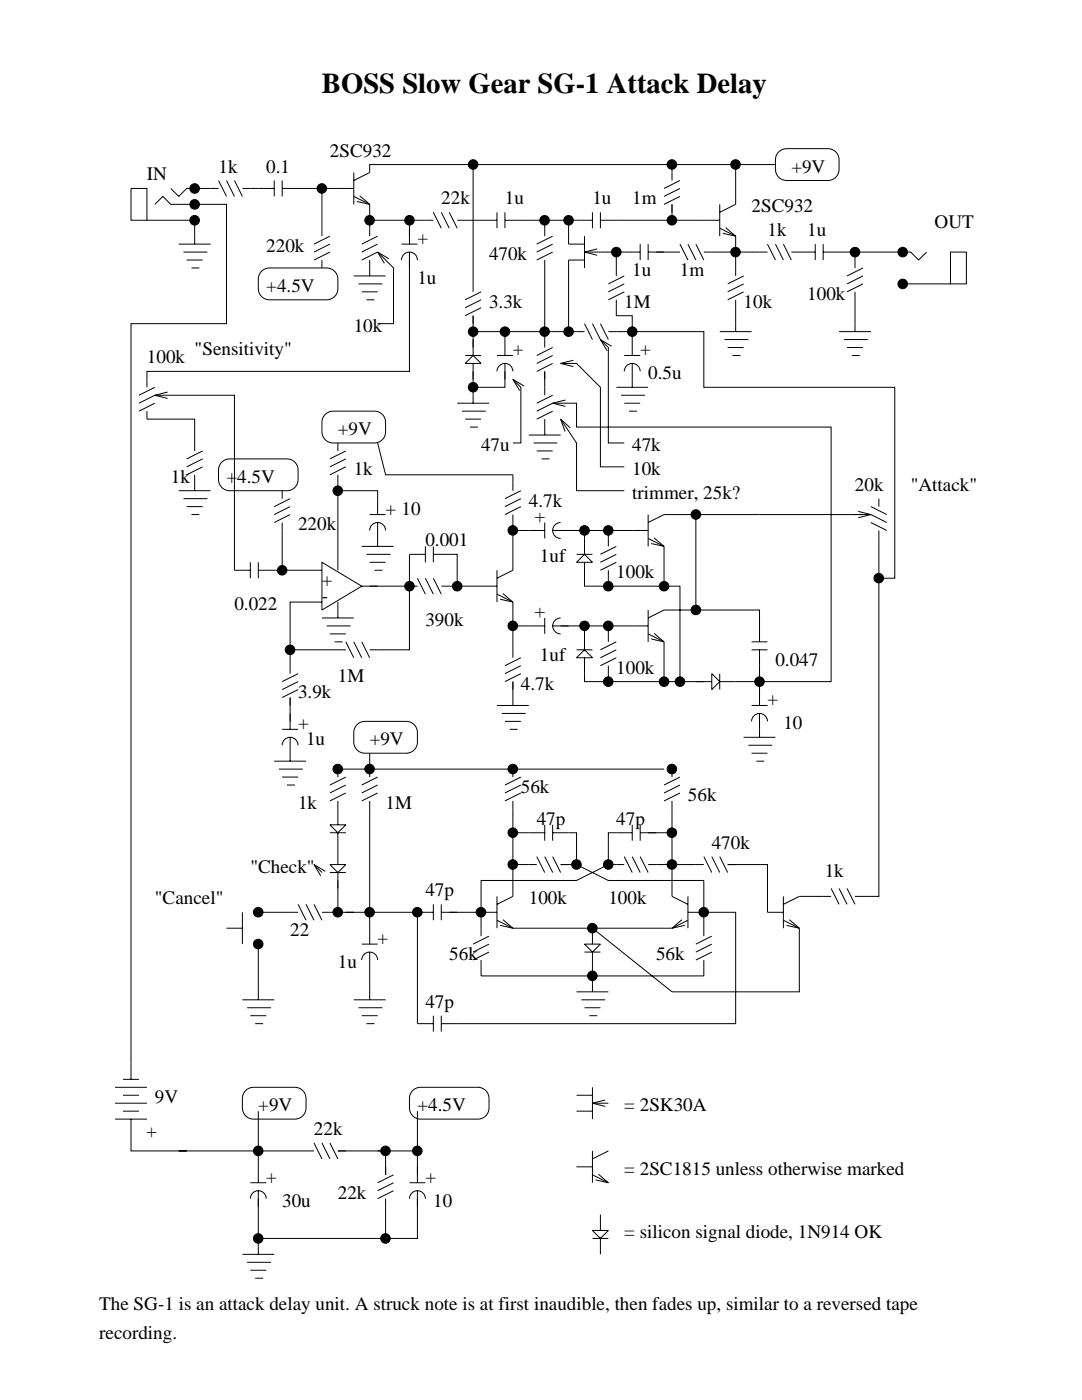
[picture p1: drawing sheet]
<svg xmlns="http://www.w3.org/2000/svg" width="216mm" height="279mm" viewBox="0 0 216 279" stroke-linecap="round" stroke-linejoin="round" font-family="sans-serif">
<g fill="#000" stroke="#000" stroke-width=".2">
<circle cx="38.8" cy="37.6" r=".95"/>
<circle cx="64.2" cy="37.6" r=".95"/>
<circle cx="94.4" cy="32.8" r=".95"/>
<circle cx="134.1" cy="32.8" r=".95"/>
<circle cx="146.8" cy="32.8" r=".95"/>
<circle cx="38.8" cy="44" r=".95"/>
<circle cx="38.8" cy="40.8" r=".95"/>
<circle cx="73.7" cy="44" r=".95"/>
<circle cx="81.7" cy="44" r=".95"/>
<circle cx="108.7" cy="44" r=".95"/>
<circle cx="113.5" cy="44" r=".95"/>
<circle cx="123" cy="50.3" r=".95"/>
<circle cx="134.1" cy="44" r=".95"/>
<circle cx="146.8" cy="50.3" r=".95"/>
<circle cx="170.6" cy="50.3" r=".95"/>
<circle cx="180.1" cy="56.7" r=".95"/>
<circle cx="180.1" cy="50.3" r=".95"/>
<circle cx="94.4" cy="66.2" r=".95"/>
<circle cx="94.4" cy="77.3" r=".95"/>
<circle cx="100.8" cy="66.2" r=".95"/>
<circle cx="108.7" cy="66.2" r=".95"/>
<circle cx="113.5" cy="66.2" r=".95"/>
<circle cx="126.2" cy="66.2" r=".95"/>
<circle cx="67.4" cy="97.9" r=".95"/>
<circle cx="56.3" cy="113.8" r=".95"/>
<circle cx="81.7" cy="117" r=".95"/>
<circle cx="91.2" cy="117" r=".95"/>
<circle cx="102.3" cy="105.9" r=".95"/>
<circle cx="116.6" cy="105.9" r=".95"/>
<circle cx="121.4" cy="105.9" r=".95"/>
<circle cx="121.4" cy="117" r=".95"/>
<circle cx="132.5" cy="117" r=".95"/>
<circle cx="138.9" cy="102.7" r=".95"/>
<circle cx="175.3" cy="115.4" r=".95"/>
<circle cx="57.9" cy="129.7" r=".95"/>
<circle cx="102.3" cy="124.9" r=".95"/>
<circle cx="116.6" cy="124.9" r=".95"/>
<circle cx="121.4" cy="124.9" r=".95"/>
<circle cx="121.4" cy="136" r=".95"/>
<circle cx="132.5" cy="136" r=".95"/>
<circle cx="135.7" cy="136" r=".95"/>
<circle cx="138.9" cy="121.7" r=".95"/>
<circle cx="151.6" cy="136" r=".95"/>
<circle cx="67.4" cy="153.5" r=".95"/>
<circle cx="73.7" cy="153.5" r=".95"/>
<circle cx="102.3" cy="153.5" r=".95"/>
<circle cx="134.1" cy="153.5" r=".95"/>
<circle cx="102.3" cy="166.2" r=".95"/>
<circle cx="102.3" cy="172.5" r=".95"/>
<circle cx="115" cy="172.5" r=".95"/>
<circle cx="121.4" cy="172.5" r=".95"/>
<circle cx="134.1" cy="166.2" r=".95"/>
<circle cx="134.1" cy="172.5" r=".95"/>
<circle cx="51.5" cy="182.1" r=".95"/>
<circle cx="51.5" cy="188.4" r=".95"/>
<circle cx="67.4" cy="182.1" r=".95"/>
<circle cx="73.7" cy="182.1" r=".95"/>
<circle cx="83.3" cy="182.1" r=".95"/>
<circle cx="96" cy="182.1" r=".95"/>
<circle cx="118.2" cy="185.2" r=".95"/>
<circle cx="118.2" cy="194.8" r=".95"/>
<circle cx="140.4" cy="182.1" r=".95"/>
<circle cx="51.5" cy="229.7" r=".95"/>
<circle cx="76.9" cy="229.7" r=".95"/>
<circle cx="83.3" cy="229.7" r=".95"/>
<circle cx="51.5" cy="247.2" r=".95"/>
<circle cx="76.9" cy="247.2" r=".95"/>
</g>
<g fill="none" stroke="#000" stroke-width=".2">
<path d="M26.1 37.6h3.2v6.4h-3.2zM34.1 37.6l1.6 1.6 1.6-1.6h6.3M43.6 36l1.6 3.2M45.2 36l1.6 3.2M46.8 36l1.6 3.2M48.4 37.6h6.3M54.7 36v3.2M56.3 37.6h14.3M56.3 36v3.2M64.2 37.6v9.5M70.6 39.2l3.2 1.6v6.3M70.6 34.4v6.4"/>
<path d="M71.8 39.1l2 1.7-2.6-.6M94.4 32.8v25.4M134.1 32.8v3.2M135.7 39.2l-3.2 1.6M135.7 37.6l-3.2 1.6M135.7 36l-3.2 1.6M146.8 32.8h-73v1.6l-3.2 1.6M146.8 32.8v8l-3.2 1.6M146.8 32.8h7.9M155.4 30.3l1-.6h.6h8.2a2.22 2.22 0 0 1 2.2 2.2 3.7 3.7 0 0 1-.6 3.5l-1 .5-.6 .1h-8.2a2.22 2.22 0 0 1-2.3-2.2 3.7 3.7 0 0 1 .7-3.5zM29.3 44h9.5v4.7M30.9 40.8l1.6-1.6 1.6 1.6h11.1v23.8h-19.1v150.8"/>
<path d="M35.7 48.7h6.3M36.6 50.3h4.8M37.3 51.9h3.1M38.2 53.5h1.6M52.2 54.1l1-.5 .6-.1h11.4a2.22 2.22 0 0 1 2.2 2.2 3.7 3.7 0 0 1-.6 3.5l-1 .6h-.6h-11.4a2.22 2.22 0 0 1-2.3-2.2 3.7 3.7 0 0 1 .7-3.5zM64.2 51.9v1.6M65.8 50.3l-3.1 1.6M65.8 48.7l-3.1 1.6M65.8 47.1l-3.1 1.6M70.6 55.1h6.3M71.5 56.7h4.8M72.2 51.9l3.2-1.6 3.1 3.2v11.1h-3.1"/>
<path d="M72.2 58.2h3.2M73.1 59.8h1.6M73.8 44h12.7M73.8 51.9v3.2M75.4 48.7l-3.2 1.6M75.4 47.1l-3.2 1.6M77.6 51.7l-2.2-1.4 1.3 2.3M80.1 51.9a1.59 1.59 0 0 1 1.6-1.6 1.59 1.59 0 0 1 1.6 1.6M80.1 48.7h3.2M81.7 51.9v22.2h-52.4v3.2M81.7 44v4.7M81.7 50.3v3.2"/>
<path d="M86.5 42.4l1.6 3.1M88.1 42.4l1.5 3.1M89.6 42.4l1.6 3.1M91.2 44h8M96 59.8l-3.2 1.6M96 58.2l-3.2 1.6M99.2 42.4v3.1M100.8 44h17.4M100.8 42.4v3.1M108.7 44v3.1M108.7 51.9v17.5M110.3 50.3l-3.2 1.6"/>
<path d="M110.3 48.7l-3.2 1.6M110.3 47.1l-3.2 1.6M113.5 44v4.7h3.1M116.6 50.3h11.1M116.6 51.9h-3.1v14.3M116.6 47.1v6.4M118.2 42.4v3.1M119.2 49.7l-2.6 .6 2.6 .6M119.8 44h23.8M119.8 42.4v3.1M123 59.8v3.2h3.2v3.2h14.2v11.1h38.1v38.1h-3.1M123 50.3v4.8"/>
<path d="M124.6 58.2l-3.2 1.6M124.6 56.7l-3.2 1.5M124.6 55.1l-3.2 1.6M127.7 48.7v3.2M129.3 50.3h6.4M129.3 48.7v3.2M134.1 40.8v3.2M135.7 48.7l1.6 3.2M137.3 48.7l1.6 3.2M138.9 48.7l1.5 3.2M140.4 50.3h12.7M143.6 45.5l3.2 1.6v8"/>
<path d="M143.6 40.8v6.3M144.8 45.4l2 1.7-2.6-.5M146.8 59.8v6.4M148.4 58.2l-3.2 1.6M148.4 56.7l-3.2 1.5M148.4 55.1l-3.2 1.6M153.1 48.7l1.6 3.2M154.7 48.7l1.6 3.2M156.3 48.7l1.6 3.2M157.9 50.3h4.8M162.7 48.7v3.2M164.3 50.3h17.4l1.6 1.6 1.6-1.6"/>
<path d="M164.3 48.7v3.2M170.6 50.3v3.2M170.6 58.2v8M172.2 56.7l-3.2 1.5M172.2 55.1l-3.2 1.6M172.2 53.5l-3.2 1.6M180.1 56.7h9.6M189.7 50.3h3.1v6.4h-3.1zM30.9 77.3l-3.2 1.6M33.4 78.2l-2.5 .7 2.5 .6M92.8 72.5l1.6-1.6 1.6 1.6zM92.8 70.9h3.2"/>
<path d="M94.4 66.2h6.4v4.7M94.4 63v7.9M94.4 72.5v8M96 61.4l-3.2 1.6M99.2 74.1a1.59 1.59 0 0 1 1.6-1.6 1.59 1.59 0 0 1 1.5 1.6M99.2 70.9h3.1M100.8 74.1v3.2h-6.4M100.8 72.5v3.2M100.8 66.2h15.8M102.3 75.7l1.6 1.6v11.1h-1.6M104.6 77.1l-2.3-1.4 1.4 2.3M108.7 74.1v4.8"/>
<path d="M110.3 72.5l-3.2 1.6M110.3 70.9l-3.2 1.6M110.3 69.4l-3.2 1.5M110.3 78.9l-3.2 1.6M111.9 72.5h3.1l4.8 4.8v15.9h4.8M112.8 79.8l-2.5 .7 2.5 .6M114.4 71.9l-2.5 .6 2.5 .7M116.6 64.6l1.6 3.2M118.2 64.6l1.6 3.2 1.6 1.6v19h3.2M119.8 64.6l1.6 3.2M121.4 66.2h4.8v4.7M122 69.1l-2.2-1.3 1.4 2.2"/>
<path d="M123 77.3h6.3M123.9 78.9h4.8M124.6 74.1a1.59 1.59 0 0 1 1.6-1.6 1.59 1.59 0 0 1 1.5 1.6M124.6 70.9h3.1M126.2 72.5v4.8M143.6 66.2h6.4M144.6 67.8h4.7M145.2 69.4h3.2M146.2 70.9h1.5M167.4 66.2h6.4M168.4 67.8h4.7M169 69.4h3.2"/>
<path d="M170 70.9h1.6M27.7 80.5l3.2-1.6h15.9v34.9h3.2M29.3 82.1v1.5h9.5v6.4M30.9 80.5l-3.2 1.6M35.7 97.9h6.3M36.6 99.5h4.8M38.8 94.8v3.1M40.4 93.2l-3.1 1.6M40.4 91.6l-3.1 1.6M40.4 90l-3.1 1.6M44.3 92.2l.9-.5 .6-.1h11.5a2.22 2.22 0 0 1 2.2 2.2 3.7 3.7 0 0 1-.7 3.5l-1 .6h-.5h-11.5a2.22 2.22 0 0 1-2.2-2.2 3.7 3.7 0 0 1 .7-3.5zM56.3 97.9v1.6"/>
<path d="M57.9 99.5l-3.2 1.6M64.9 82.7l1-.6h.6h8.2a2.22 2.22 0 0 1 2.2 2.2 3.7 3.7 0 0 1-.6 3.5l-1 .5-.6 .1h-8.2a2.22 2.22 0 0 1-2.3-2.2 3.7 3.7 0 0 1 .7-3.5zM67.4 97.9h8v4.8M67.4 88.4v1.6M67.4 94.8v19M69 93.2l-3.2 1.6M69 91.6l-3.2 1.6M69 90l-3.2 1.6M75.4 88.4l1.5 6.4h25.4v3.1M91.2 80.5h6.4M92.2 82.1h4.7M92.8 83.6h3.2"/>
<path d="M93.8 85.2h1.6M103.9 99.5l-3.1 1.6M103.9 97.9l-3.1 1.6M105.5 86.8h6.4M106.5 88.4h4.7M107.1 82.1l3.2-1.6h4.7v4.7h50.8v50.8h-22.2M107.1 90h3.2M108.1 91.6h1.5M108.7 83.6v3.2M110.3 82.1l-3.2 1.5M111.9 83.6l3.1 4.8v9.5h9.6M113.8 85.4l-1.9-1.8 .8 2.5"/>
<path d="M124.6 80.5h3.1M125.5 82.1h1.6M175.4 99.5v1.6M37.3 101.1h3.1M38.2 102.7h1.6M50 112.2v3.2M51.5 113.8h12.7M51.5 112.2v3.2M56.3 104.3v9.5M57.9 102.7l-3.2 1.6M57.9 101.1l-3.2 1.6M64.2 112.2l8 4.8-8 4.7z"/>
<path d="M72.2 117h3.2M72.2 109h6.3M73.1 110.6h4.8M73.8 105.9a1.59 1.59 0 0 1 1.6-1.6 1.59 1.59 0 0 1 1.5 1.6M73.8 112.2h3.1M73.8 102.7h3.1M74.7 113.8h1.6M75.4 104.3v4.7M83.3 117h-1.6v12.7h-7.9M83.3 115.4l1.6 3.2M84.9 110.6h-3.2v6.4h-7.9M84.9 115.4l1.6 3.2"/>
<path d="M84.9 109v3.2M86.5 110.6h4.7v6.4M86.5 115.4l1.6 3.2M86.5 109v3.2M88.1 117h11.1M99.2 113.8v6.4M99.2 118.6l3.1 1.6v11.1M100.4 118.5l1.9 1.7-2.5-.6M102.3 105.9h6.4M102.3 102.7v11.1l-3.1 1.6M103.9 101.1l-3.1 1.6M108.7 104.3v3.2"/>
<path d="M110.3 105.9h3.2M111.9 104.3a1.59 1.59 0 0 0-1.6 1.6 1.59 1.59 0 0 0 1.6 1.6M111.9 105.9h4.7v4.7M115 110.6h3.2M116.6 110.6l1.6 1.6h-3.2zM116.6 112.2v4.8h4.8M116.6 105.9h4.8M123 112.2l-3.2 1.6M123 110.6l-3.2 1.6M123 109l-3.2 1.6M129.3 105.9h-7.9v3.1M129.3 107.5l3.2 1.5v8h-11.1v-3.2"/>
<path d="M129.3 102.7v6.3M129.3 104.3l3.2-1.6h41.3l3.2 1.6M130.5 107.3l2 1.7-2.6-.5M132.5 117h3.2v19h-3.2M138.9 102.7v19M171.2 102.1l2.6 .6-2.6 .6M173.8 104.3l3.2 1.6M173.8 101.1l3.2 1.6M175.4 105.9v73h-4.8M57.9 129.7h11.1M57.9 139.2v6.4M59.5 137.6l-3.2 1.6"/>
<path d="M59.5 136l-3.2 1.6M59.5 134.4l-3.2 1.6M64.2 120.2h-6.3v14.2M64.2 123.3h6.4M65.2 124.9h4.8M65.8 126.5h3.2M66.8 128.1h1.6M67.4 120.2v3.1M69 128.1l1.6 3.2M70.6 128.1l1.6 3.2M72.2 128.1l1.6 3.2M102.3 124.9h6.4"/>
<path d="M102.3 136v4.8M103.9 134.4l-3.1 1.6M103.9 132.9l-3.1 1.5M103.9 131.3l-3.1 1.6M108.7 123.3v3.2M110.3 124.9h3.2M111.9 123.3a1.59 1.59 0 0 0-1.6 1.6 1.59 1.59 0 0 0 1.6 1.6M111.9 124.9h4.7v4.8M115 129.7h3.2M116.6 129.7l1.6 1.6h-3.2zM116.6 131.3v4.7h4.8M116.6 124.9h4.8"/>
<path d="M123 131.3l-3.2 1.6M123 129.7l-3.2 1.6M123 128.1l-3.2 1.6M129.3 124.9h-7.9v3.2M129.3 126.5l3.2 1.6v7.9h-11.1v-3.1M129.3 123.3l3.2-1.6h19.1v6.4M129.3 121.7v6.4M130.5 126.4l2 1.7-2.6-.6M135.7 136h6.3M142 134.4l1.6 1.6-1.6 1.6zM143.6 134.4v3.2M150 129.7h3.1"/>
<path d="M150 128.1h3.1M151.6 129.7v11.1M54.7 151.9h6.4M55.7 153.5h4.7M56.3 148.7a1.59 1.59 0 0 1 1.6-1.6 1.59 1.59 0 0 1 1.6 1.6M56.3 145.6h3.2M56.3 155.1h3.2M57.3 156.7h1.5M57.9 147.1v4.8M67.4 159.8v4.8M69 158.3l-3.2 1.5M69 155.1l-3.2 1.6"/>
<path d="M69 156.7l-3.2 1.6M71.2 144.6l1-.6h.6h8.3a2.22 2.22 0 0 1 2.2 2.2 3.7 3.7 0 0 1-.7 3.5l-.9 .5-.6 .1h-8.3a2.22 2.22 0 0 1-2.2-2.2 3.7 3.7 0 0 1 .6-3.5zM73.8 150.3v4.8M73.8 159.8v28.6M75.4 158.3l-3.2 1.5M75.4 156.7l-3.2 1.6M75.4 155.1l-3.2 1.6M99.2 140.8h6.3M100.1 142.4h4.8M100.8 144h3.1M101.7 145.6h1.6M102.3 153.5v1.6"/>
<path d="M102.3 159.8v19.1l-3.1 1.6M103.9 158.3l-3.1 1.5M103.9 156.7l-3.1 1.6M103.9 155.1l-3.1 1.6M132.5 153.5h-65.1v1.6M134.1 153.5v1.6M134.1 159.8v19.1l3.2 1.6M135.7 158.3l-3.2 1.5M135.7 156.7l-3.2 1.6M135.7 155.1l-3.2 1.6M148.4 147.1h6.3M149.3 148.7h4.8"/>
<path d="M150 144a1.59 1.59 0 0 1 1.6-1.6 1.59 1.59 0 0 1 1.5 1.6M150 140.8h3.1M150 150.3h3.1M150.9 151.9h1.6M151.6 142.4v4.7M62.7 172.5l1.5 1.6M64.9 173.9l-2.2-1.4 1.3 2.3M65.8 164.6h3.2l-1.6 1.6zM65.8 172.5h3.2l-1.6 1.6zM65.8 166.2h3.2M65.8 174.1h3.2M67.4 166.2v6.3"/>
<path d="M67.4 174.1v8M99.2 178.9v6.3M102.3 172.5h4.8M102.3 166.2h6.4M107.1 171l1.6 3.1M108.7 164.6v3.2M108.7 171l1.6 3.1M110.3 166.2h4.7v6.3h-3.1h1.6M110.3 171l1.6 3.1M110.3 164.6v3.2M115 172.5l6.4 3.2h19v11.1M121.4 172.5l-6.4 3.2h-19v11.1"/>
<path d="M124.6 171l1.6 3.1M126.2 166.2h-4.8v6.3h3.2M126.2 164.6v3.2M126.2 171l1.5 3.1M127.7 164.6v3.2M127.7 166.2h6.4M127.7 171l1.6 3.1M129.3 172.5h11.1M137.3 178.9v6.3M140.4 171l1.6 3.1M142 171l1.6 3.1M143.6 171l1.6 3.1"/>
<path d="M146.8 172.5h-1.6h7.9v9.6h3.2M156.3 178.9v6.3M165.8 178.9h-6.3l-3.2 1.6M165.8 177.3l1.6 3.2M167.4 177.3l1.6 3.2M169 177.3l1.6 3.2M45.2 185.2h3.2M48.4 199.5h6.3M48.4 182.1v6.3M51.5 188.4v11.1M51.5 182.1h8M59.5 180.5l1.6 3.2"/>
<path d="M61.1 180.5l1.6 3.2M62.7 180.5l1.5 3.2M64.2 182.1h22.3M70.6 199.5h6.3M72.2 191.6a1.59 1.59 0 0 1 1.6-1.6 1.59 1.59 0 0 1 1.6 1.6M72.2 188.4h3.2M73.8 190v9.5M83.3 182.1v22.2h3.2M86.5 180.5v3.2M88.1 182.1h11.1M88.1 180.5v3.2M96 191.6v3.2h44.4v-3.2"/>
<path d="M97.6 190l-3.2 1.6M97.6 188.4l-3.2 1.6M97.6 186.8l-3.2 1.6M99.2 183.7l3.1 1.5h31.8l3.2-1.5M100.4 183.5l1.9 1.7-2.5-.5M115 197.9h6.4M116 199.5h4.8M116.6 188.4h3.2l-1.6 1.6zM116.6 190h3.2M118.2 190v7.9M136.1 183.5l-2 1.7 2.5-.5M137.3 182.1h9.5v22.2h-58.7"/>
<path d="M142 190l-3.1 1.6M142 188.4l-3.1 1.6M142 186.8l-3.1 1.6M156.3 183.7l3.2 1.5v12.7h-25.4l-15.9-12.7v3.2M157.5 183.5l2 1.7-2.6-.5M23 217h6.3M24.6 218.6h3.1M24.6 215.4h3.1M49 217.6l1-.5 .6-.1h8.2a2.22 2.22 0 0 1 2.3 2.2 3.7 3.7 0 0 1-.7 3.5l-1 .6h-.6h-8.2a2.22 2.22 0 0 1-2.2-2.2 3.7 3.7 0 0 1 .6-3.5zM49.3 201.1h4.8M50 202.7h3.1M50.9 204.3h1.6"/>
<path d="M71.5 201.1h4.8M72.2 202.7h3.2M73.1 204.3h1.6M82.4 217.6l.9-.5 .6-.1h11.5a2.22 2.22 0 0 1 2.2 2.2 3.7 3.7 0 0 1-.7 3.5l-1 .6h-.5h-11.5a2.22 2.22 0 0 1-2.2-2.2 3.7 3.7 0 0 1 .7-3.5zM86.5 202.7v3.2M88.1 202.7v3.2M115 218.6h3.2M116.6 201.1h3.2M117.6 202.7h1.6M118.2 217v6.3M120.8 219.5l-2.6 .7 2.6 .6M23 220.2h6.3"/>
<path d="M23 223.3h6.3M24.6 221.8h3.1M26.1 223.3v6.4h11.2M35.7 229.7h15.8v6.3M50 239.2a1.59 1.59 0 0 1 1.5-1.6 1.59 1.59 0 0 1 1.6 1.6M50 236h3.1M51.5 221.8v7.9h11.2M51.5 237.6v12.7M62.7 228.1l1.5 3.2M64.2 228.1l1.6 3.2M65.8 228.1l1.6 3.2M69 229.7h-1.6h9.5v4.8"/>
<path d="M75.4 229.7h7.9v4.8M76.9 239.2v8M78.5 237.6l-3.1 1.6M78.5 236l-3.1 1.6M78.5 234.5l-3.1 1.5M81.7 239.2a1.59 1.59 0 0 1 1.6-1.6 1.59 1.59 0 0 1 1.6 1.6M81.7 236h3.2M83.3 239.2v8h-31.8M83.3 221.8v7.9M83.3 232.9v3.1M83.3 237.6v3.2M115 221.8h3.2"/>
<path d="M115 232.9h3.2M118.2 229.7v6.3M118.2 220.2h3.2M118.2 234.5l3.2 1.5M119.4 234.3l2 1.7-2.6-.5M121.4 229.7l-3.2 1.6M48.4 250.3h6.3M49.3 251.9h4.8M50 253.5h3.1M50.9 255.1h1.6M118.2 245.6h3.2l-1.6 1.6zM118.2 247.2h3.2"/>
<path d="M119.8 242.4v3.2M119.8 247.2v3.1"/>
</g>
<text font-size="5.7" x="64.2" y="18.6">BOSS Slow Gear SG-1 Attack Delay</text>
<g font-size="3.8">
<text x="43.6" y="34.4">1k</text>
<text x="53.1" y="34.4">0.1</text>
<text x="65.8" y="31.3">2SC932</text>
<text x="157.9" y="34.4">+9V</text>
<text x="29.3" y="36">IN</text>
<text x="88.1" y="40.8">22k</text>
<text x="100.8" y="40.8">1u</text>
<text x="118.2" y="40.8">1u</text>
<text x="126.2" y="40.8">1m</text>
<text x="150" y="42.4">2SC932</text>
<text x="153.1" y="47.1">1k</text>
<text x="161.1" y="47.1">1u</text>
<text x="186.5" y="45.5">OUT</text>
<text x="53.1" y="50.3">220k</text>
<text x="83.3" y="48.7">+</text>
<text x="97.6" y="51.9">470k</text>
<text x="53.1" y="58.2">+4.5V</text>
<text x="83.3" y="56.7">1u</text>
<text x="126.2" y="55.1">1u</text>
<text x="135.7" y="55.1">1m</text>
<text x="161.1" y="59.8">100k</text>
<text x="97.6" y="61.4">3.3k</text>
<text x="124.6" y="61.4">1M</text>
<text x="148.4" y="61.4">10k</text>
<text x="38.8" y="70.9">&quot;Sensitivity&quot;</text>
<text x="70.6" y="66.2">10k</text>
<text x="102.3" y="70.9">+</text>
<text x="127.7" y="70.9">+</text>
<text x="29.3" y="72.5">100k</text>
<text x="129.3" y="75.7">0.5u</text>
<text x="67.4" y="86.8">+9V</text>
<text x="96" y="90">47u</text>
<text x="126.2" y="90">47k</text>
<text x="70.6" y="94.8">1k</text>
<text x="126.2" y="94.8">10k</text>
<text x="34.1" y="96.3">1k</text>
<text x="45.2" y="96.3">+4.5V</text>
<text x="105.5" y="101.1">4.7k</text>
<text x="126.2" y="99.5">trimmer, 25k?</text>
<text x="170.6" y="97.9">20k</text>
<text x="181.7" y="97.9">&quot;Attack&quot;</text>
<text x="59.5" y="105.9">220k</text>
<text x="76.9" y="102.7">+ 10</text>
<text x="108.7" y="104.3" transform="rotate(-90 108.7 104.3)">+</text>
<text x="84.9" y="109">0.001</text>
<text x="107.7" y="112.2">1uf</text>
<text x="64.2" y="117">+</text>
<text x="123" y="115.4">100k</text>
<text x="46.8" y="121.7">0.022</text>
<text x="64.2" y="120.2">-</text>
<text x="84.9" y="124.9">390k</text>
<text x="108.7" y="123.3" transform="rotate(-90 108.7 123.3)">+</text>
<text x="107.7" y="131.9">1uf</text>
<text x="67.4" y="136">1M</text>
<text x="103.9" y="137.6">4.7k</text>
<text x="123" y="134.4">100k</text>
<text x="154.7" y="132.9">0.047</text>
<text x="59.5" y="139.2">3.9k</text>
<text x="153.1" y="140.8">+</text>
<text x="59.5" y="145.6">+</text>
<text x="61.1" y="148.7">1u</text>
<text x="73.8" y="148.7">+9V</text>
<text x="156.3" y="145.6">10</text>
<text x="59.5" y="161.4">1k</text>
<text x="76.9" y="161.4">1M</text>
<text x="103.9" y="158.3">56k</text>
<text x="137.3" y="159.8">56k</text>
<text x="107.1" y="164.6">47p</text>
<text x="123" y="164.6">47p</text>
<text x="142" y="169.4">470k</text>
<text x="50" y="174.1">&quot;Check&quot;</text>
<text x="84.9" y="178.9">47p</text>
<text x="164.6" y="175.1">1k</text>
<text x="30.9" y="180.5">&quot;Cancel&quot;</text>
<text x="105.5" y="180.5">100k</text>
<text x="121.4" y="180.5">100k</text>
<text x="57.9" y="186.8">22</text>
<text x="75.4" y="188.4">+</text>
<text x="89.6" y="191.6">56k</text>
<text x="130.9" y="191.6">56k</text>
<text x="67.4" y="193.2">1u</text>
<text x="84.9" y="201.1">47p</text>
<text x="30.9" y="220.2">9V</text>
<text x="51.5" y="221.8">+9V</text>
<text x="83.3" y="221.8">+4.5V</text>
<text x="124.6" y="221.8">= 2SK30A</text>
<text x="29.3" y="224.9" transform="rotate(90 29.3 224.9)">+</text>
<text x="62.7" y="226.5">22k</text>
<text x="53.1" y="236">+</text>
<text x="67.4" y="239.2">22k</text>
<text x="84.9" y="236">+</text>
<text x="124.6" y="234.5">= 2SC1815 unless otherwise marked</text>
<text x="56.3" y="240.8">30u</text>
<text x="86.5" y="240.8">10</text>
<text x="124.6" y="247.2">= silicon signal diode, 1N914 OK</text>
<text x="19.8" y="261.4">The SG-1 is an attack delay unit. A struck note is at first inaudible, then fades up, similar to a reversed tape</text>
<text x="19.8" y="267.2">recording.</text>
</g>
</svg>
